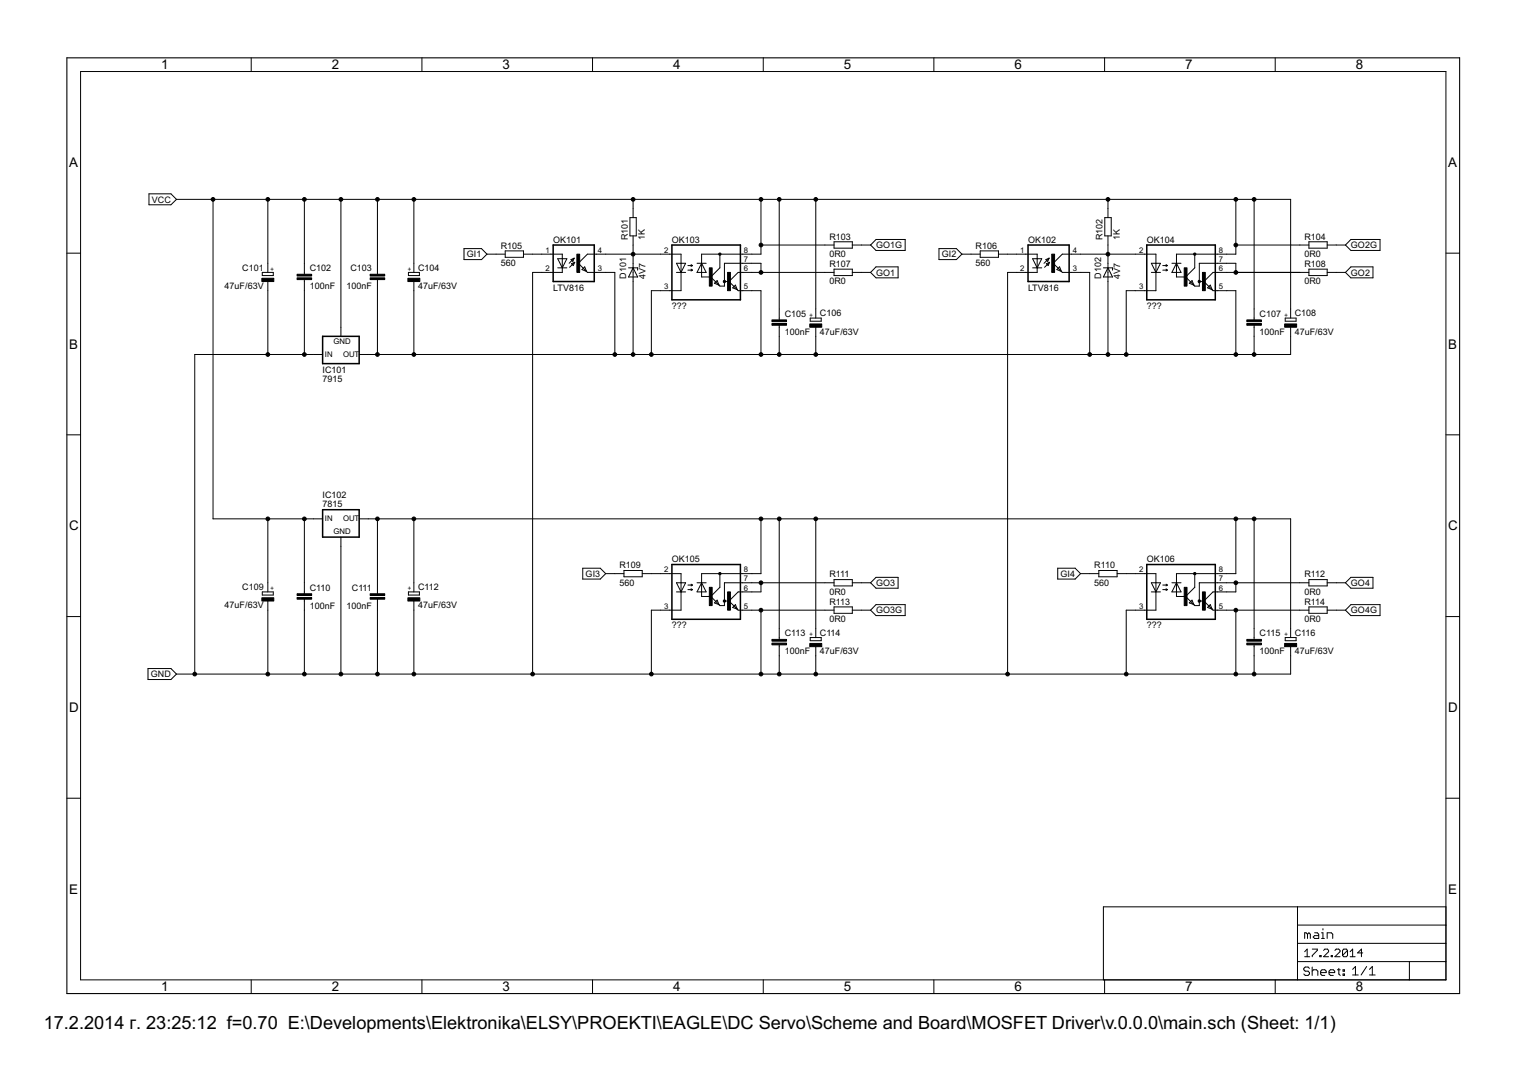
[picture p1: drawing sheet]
<svg xmlns="http://www.w3.org/2000/svg" width="297mm" height="210mm" viewBox="0 0 297 210" stroke-linecap="round" stroke-linejoin="round" font-family="sans-serif">
<g fill="#000" stroke="#000" stroke-width=".19">
<path d="M15.7 13.9v176.9zM48.9 11.3v2.6zM82.1 11.3v2.6zM115.3 11.3v2.6zM148.6 11.3v2.6zM181.8 11.3v2.6zM215 11.3v2.6zM248.2 11.3v2.6zM15.7 13.9h265.8zM29 37.7v2.2zM29 39.9h4.3zM29 37.7h4.3z"/>
<path d="M33.3 39.9l1.1-1.1zM33.3 37.7l1.1 1.1zM34.4 38.8h7.1zM41.5 38.8h10.6zM52.1 38.8h7.1zM59.2 38.8h7.2zM66.4 38.8h7.1zM66.4 38.8v24.9zM73.5 38.8h7.1zM80.6 38.8h42.6zM123.2 38.8h24.9zM148.1 38.8h3.6z"/>
<path d="M151.7 38.8h7.1zM158.8 38.8h56.9zM215.7 38.8h24.9zM240.6 38.8h3.5zM244.1 38.8h7.1zM13 49.3h2.7zM51.1 53v.7zM52.1 54.8v1.8zM52.1 51.3v1.7zM52.1 38.8v12.5zM52.1 56.6v12.4zM51.1 53.7h2.1z"/>
<path d="M53.2 53v.7zM51.1 53h2.1zM59.2 51.3v1.7zM59.2 54.8v1.8zM59.2 53v.4zM59.2 54.5v.3zM59.2 38.8v12.5zM73.5 51.3v1.7zM73.5 54.8v1.8zM73.5 53v.4zM73.5 54.5v.3zM73.5 38.8v12.5z"/>
<path d="M79.5 53.7h2.1zM79.5 53v.7zM79.5 53h2.1zM80.6 54.8v1.8zM80.6 51.3v1.7zM80.6 38.8v12.5zM81.6 53v.7zM90.3 48.4v2.1zM90.3 50.5h3.4zM90.3 48.4h3.4zM94.8 49.5l-1.1 1zM93.7 48.4l1.1 1.1z"/>
<path d="M94.8 49.5h1.8zM96.6 49.5h1.7zM98.3 50.1h3.6zM98.3 48.9v1.2zM98.3 48.9h3.6zM101.9 48.9v1.2zM101.9 49.5h1.8zM103.7 53v78.3zM105.5 49.5h1.7zM105.5 53h1.7zM103.7 53h1.8zM103.7 49.5h1.8z"/>
<path d="M108.6 50.4l.9 1.8zM108.6 52.2h.9zM109.5 50.4v1.8zM108.6 50.4h.9zM109.5 49.5v.9zM109.5 52.2v.8zM107.2 49.5h2.3zM107.2 53h2.3zM110.3 50.4l-.8 1.8zM109.5 52.2h.8zM109.5 50.4h.8zM111.8 50.3l-1 1z"/>
<path d="M110.9 52l1-.9zM111.1 50.5l.4 .4zM111.2 51.4l.4 .3zM111.8 50.3l-.3 .6zM111.9 51.1l-.3 .6zM111.1 50.5l.7-.2zM111.2 51.4l.7-.3zM112.6 51.3l1.6 1.6zM113.3 52.5l.5-.5zM113.8 52l.4 .9zM114.2 52.9l.1 .1zM113.3 52.5l.9 .4z"/>
<path d="M114.3 49.5l-1.7 1.8zM114.3 53h1.8zM114.3 49.5h1.8zM116.1 53h1.8zM116.1 49.5h1.8zM117.9 53h1.8zM117.9 49.5h5.3zM119.7 53v16zM122.3 52.2h.9zM122.3 53.9h1.8zM122.6 42.4v3.5zM123.2 40.6v1.8z"/>
<path d="M123.2 45.9v1.8zM123.2 53v1.8zM123.2 51.3v1.7zM123.2 52.2l-.9 1.7zM123.2 52.2h.9zM123.2 38.8v1.8zM123.2 54.8v14.2zM123.2 49.5v1.8zM123.2 47.7v1.8zM123.2 49.5h5.4zM123.8 42.4v3.5zM122.6 42.4h1.2z"/>
<path d="M122.6 45.9h1.2zM123.2 52.2l.9 1.7zM124.1 52.2v.4zM126.8 56.6v12.4zM128.6 49.5h1.7zM128.6 56.6h1.7zM126.8 56.6h1.8zM130.3 49.5h2.3zM130.3 56.6h2.3zM131.7 51.3l.9 1.7zM131.7 53h.9zM132.6 51.3v1.7z"/>
<path d="M131.7 51.3h.9zM132.6 49.5v1.8zM132.6 53v3.6zM133.5 51.3l-.9 1.7zM132.6 53h.9zM132.6 51.3h.9zM133.9 51.7h.9zM133.9 52.6h.9zM134.5 51.5l.3 .2zM134.5 51.9l.3-.2zM134.5 52.4l.3 .2zM134.5 52.8l.3-.2z"/>
<path d="M136.6 51.3l-.9 1.7zM135.7 51.3h.9zM135.7 53h.9zM136.6 51.3l.9 1.7zM136.6 51.3h.9zM136.6 53v.9zM136.6 53h.9zM136.6 51.3v1.7zM136.6 49.5v1.8zM136.6 53.9h1.7zM138.3 53.9l1.7 1.6zM139.6 54.6l-.5 .6z"/>
<path d="M139.6 54.6l.4 .9zM140 55.5l.1 .2zM139.1 55.2l.9 .3zM140.1 49.5v2.7zM136.6 49.5h3.5zM140.1 49.5h4.5zM140.1 52.2l-1.8 1.7zM140.1 55.7h.9zM141 54.8h.9zM141 51.3v3.5zM141 54.8v.9zM141 51.3h3.6z"/>
<path d="M141.9 54.8l1.6 1.6zM142.6 56l.6-.5zM143.2 55.5l.3 .9zM143.5 56.4l.2 .2zM142.6 56l.9 .4zM143.7 53l-1.8 1.8zM143.7 56.6h.9zM143.7 53h.9zM144.6 51.3h1.7zM144.6 49.5h1.7zM144.6 56.6h1.7zM144.6 53h1.7z"/>
<path d="M146.3 49.5h1.8zM146.3 56.6h1.8zM146.3 53h1.8zM148.1 47.7v1.8zM148.1 38.8v8.9zM148.1 56.6v12.4zM148.1 51.3v1.7zM146.3 51.3h1.8zM160.6 53h1.7zM160.6 47.7h1.7zM148.1 47.7h12.5zM148.1 53h12.5z"/>
<path d="M162.3 53.7h3.6zM162.3 52.4v1.3zM162.3 48.3h3.6zM162.3 47.1v1.2zM162.3 52.4h3.6zM165.9 52.4v1.3zM162.3 47.1h3.6zM165.9 47.1v1.2zM165.9 53h1.8zM165.9 47.7h1.8zM170.5 52l-1 1zM169.5 53l1 1.1z"/>
<path d="M170.5 46.6l-1 1.1zM169.5 47.7l1 1.1zM167.7 53h1.8zM167.7 47.7h1.8zM170.5 52h4.3zM170.5 54.1h4.3zM170.5 46.6h5.7zM170.5 48.8h5.7zM174.8 52v2.1zM176.2 46.6v2.2zM182.8 48.4v2.1zM182.8 50.5h3.4z"/>
<path d="M182.8 48.4h3.4zM186.2 50.5l1-1zM186.2 48.4l1 1.1zM187.2 49.5h1.8zM189 49.5h1.8zM190.8 50.1h3.6zM190.8 48.9v1.2zM190.8 48.9h3.6zM194.4 48.9v1.2zM194.4 49.5h1.7zM196.1 53v78.3zM196.1 49.5h1.8z"/>
<path d="M197.9 49.5h1.8zM197.9 53h1.8zM196.1 53h1.8zM201 50.4l.9 1.8zM201 52.2h.9zM201.9 50.4v1.8zM201 50.4h.9zM201.9 49.5v.9zM201.9 52.2v.8zM199.7 49.5h2.2zM199.7 53h2.2zM202.8 50.4l-.9 1.8z"/>
<path d="M201.9 52.2h.9zM201.9 50.4h.9zM204.2 50.3l-1 1zM203.3 52l1-.9zM203.6 50.5l.3 .4zM203.7 51.4l.3 .3zM204.2 50.3l-.3 .6zM204.3 51.1l-.3 .6zM203.6 50.5l.6-.2zM203.7 51.4l.6-.3zM205 51.3l1.6 1.6zM205.7 52.5l.5-.5z"/>
<path d="M206.2 52l.4 .9zM206.6 52.9l.2 .1zM205.7 52.5l.9 .4zM206.8 49.5l-1.8 1.8zM206.8 53h1.8zM206.8 49.5h1.8zM208.6 53h1.7zM208.6 49.5h1.7zM210.3 53h1.8zM210.3 49.5h5.4zM212.1 53v16zM214.8 52.2h.9z"/>
<path d="M214.8 53.9h1.8zM215.1 42.4v3.5zM215.7 53v1.8zM215.7 51.3v1.7zM215.7 52.2l-.9 1.7zM215.7 52.2h.9zM215.7 40.6v1.8zM215.7 45.9v1.8zM215.7 38.8v1.8zM215.7 54.8v14.2zM215.7 49.5v1.8zM215.7 47.7v1.8z"/>
<path d="M216.3 42.4v3.5zM215.1 42.4h1.2zM215.1 45.9h1.2zM215.7 52.2l.9 1.7zM216.6 52.2v.4zM219.2 56.6v12.4zM221 49.5h1.8zM221 56.6h1.8zM219.2 56.6h1.8zM215.7 49.5h5.3zM222.8 49.5h2.2zM222.8 56.6h2.2z"/>
<path d="M224.1 51.3l.9 1.7zM224.1 53h.9zM225 51.3v1.7zM224.1 51.3h.9zM225 49.5v1.8zM225 53v3.6zM225.9 51.3l-.9 1.7zM225 53h.9zM225 51.3h.9zM226.3 51.7h.9zM226.3 52.6h.9zM227 51.5l.2 .2z"/>
<path d="M227 51.9l.2-.2zM227 52.4l.2 .2zM227 52.8l.2-.2zM229 51.3l-.9 1.7zM228.1 51.3h.9zM228.1 53h.9zM229 51.3l.9 1.7zM229 51.3h.9zM229 53v.9zM229 53h.9zM229 51.3v1.7zM229 49.5v1.8z"/>
<path d="M229 53.9h1.8zM230.8 53.9l1.6 1.6zM231.5 55.2l.5-.6zM232 54.6l.4 .9zM232.4 55.5l.2 .2zM231.5 55.2l.9 .3zM232.6 49.5v2.7zM229 49.5h3.6zM232.6 49.5h4.4zM230.8 53.9l1.8-1.7zM232.6 55.7h.8zM233.4 54.8h.9z"/>
<path d="M233.4 51.3v3.5zM233.4 54.8v.9zM233.4 51.3h3.6zM234.3 54.8l1.6 1.6zM235.1 56l.5-.5zM235.6 55.5l.3 .9zM235.9 56.4l.2 .2zM235.1 56l.8 .4zM236.1 53l-1.8 1.8zM236.1 56.6h.9zM236.1 53h.9zM237 51.3h1.8z"/>
<path d="M237 49.5h1.8zM237 56.6h1.8zM237 53h1.8zM238.8 49.5h1.8zM238.8 56.6h1.8zM238.8 53h14.2zM240.6 47.7v1.8zM240.6 38.8v8.9zM240.6 56.6v12.4zM240.6 51.3v1.7zM238.8 51.3h1.8zM253 53h1.8z"/>
<path d="M253 47.7h1.8zM240.6 47.7h12.4zM240.6 53h12.4zM254.8 53.7h3.5zM254.8 52.4v1.3zM254.8 48.3h3.5zM254.8 47.1v1.2zM254.8 52.4h3.5zM258.3 52.4v1.3zM254.8 47.1h3.5zM258.3 47.1v1.2zM258.3 53h1.8z"/>
<path d="M258.3 47.7h1.8zM263 52l-1.1 1zM261.9 53l1.1 1.1zM263 46.6l-1.1 1.1zM261.9 47.7l1.1 1.1zM260.1 53h1.8zM260.1 47.7h1.8zM263 52h4.3zM263 54.1h4.3zM263 46.6h5.6zM263 48.8h5.6zM267.3 52v2.1z"/>
<path d="M268.6 46.6v2.2zM281.5 49.3h2.6zM37.9 69v62.3zM37.9 69h14.2zM59.2 56.6v12.4zM52.1 69h7.1zM61 69h1.8zM59.2 69h1.8zM66.4 63.7v1.8zM69.9 69h1.8zM71.7 69h1.8zM73.5 56.6v12.4z"/>
<path d="M73.5 69h7.1zM80.6 56.6v12.4zM80.6 69h39.1zM119.7 69h3.5zM123.2 69h3.6zM126.8 69h21.3zM148.1 69h3.6zM151.7 60.2v1.7zM151.7 63.7v1.8zM151.7 61.9v.4zM151.7 63.4v.3zM151.7 38.8v21.4z"/>
<path d="M151.7 69h7.1zM151.7 65.5v3.5zM157.7 62.5h2.2zM157.7 61.9v.6zM157.7 61.9h2.2zM158.8 63.7v1.8zM158.8 60.2v1.7zM158.8 38.8v21.4zM158.8 69h53.3zM158.8 65.5v3.5zM159.9 61.9v.6zM212.1 69h3.6z"/>
<path d="M215.7 69h3.5zM219.2 69h21.4zM240.6 69h3.5zM244.1 60.2v1.7zM244.1 63.7v1.8zM244.1 61.9v.4zM244.1 63.4v.3zM244.1 38.8v21.4zM244.1 69h7.1zM244.1 65.5v3.5zM250.2 62.5h2.1zM250.2 61.9v.6z"/>
<path d="M250.2 61.9h2.1zM251.2 63.7v1.8zM251.2 60.2v1.7zM251.2 38.8v21.4zM251.2 65.5v3.5zM252.3 61.9v.6zM13 84.7h2.7zM281.5 84.7h2.6zM41.5 38.8v62.2zM51.1 115.3v.6zM52.1 117v1.8zM52.1 113.5v1.8z"/>
<path d="M41.5 101h10.6zM52.1 101v12.5zM52.1 118.8v12.5zM51.1 115.9h2.1zM53.2 115.3v.6zM51.1 115.3h2.1zM59.2 113.5v1.8zM59.2 117v1.8zM59.2 115.3v.3zM59.2 116.7v.3zM59.2 101v12.5zM52.1 101h7.1z"/>
<path d="M59.2 118.8v12.5zM61 101h1.8zM59.2 101h1.8zM66.4 104.6v1.8zM66.4 106.4v24.9zM69.9 101h1.8zM71.7 101h1.8zM73.5 113.5v1.8zM73.5 117v1.8zM73.5 115.3v.3zM73.5 116.7v.3zM73.5 101v12.5z"/>
<path d="M73.5 101h7.1zM73.5 118.8v12.5zM79.5 115.9h2.1zM79.5 115.3v.6zM79.5 115.3h2.1zM80.6 117v1.8zM80.6 113.5v1.8zM80.6 101v12.5zM80.6 101h67.5zM80.6 118.8v12.5zM81.6 115.3v.6zM113.4 110.6v2.2z"/>
<path d="M113.4 112.8h3.4zM113.4 110.6h3.4zM117.9 111.7l-1.1 1.1zM116.8 110.6l1.1 1.1zM117.9 111.7h1.8zM119.7 111.7h1.8zM121.5 112.3h3.5zM121.5 111.1v1.2zM121.5 111.1h3.5zM125 111.1v1.2zM125 111.7h1.8zM126.8 118.8v12.5z"/>
<path d="M126.8 111.7h1.8zM128.6 111.7h1.7zM128.6 118.8h1.7zM126.8 118.8h1.8zM130.3 111.7h2.3zM130.3 118.8h2.3zM131.7 113.5l.9 1.8zM131.7 115.3h.9zM132.6 113.5v1.8zM131.7 113.5h.9zM132.6 111.7v1.8zM132.6 115.3v3.5z"/>
<path d="M133.5 113.5l-.9 1.8zM132.6 115.3h.9zM132.6 113.5h.9zM133.9 113.9h.9zM133.9 114.8h.9zM134.5 113.7l.3 .2zM134.5 114.1l.3-.2zM134.5 114.6l.3 .2zM134.5 115l.3-.2zM136.6 113.5l-.9 1.8zM135.7 113.5h.9zM135.7 115.3h.9z"/>
<path d="M136.6 113.5l.9 1.8zM136.6 113.5h.9zM136.6 115.3v.8zM136.6 115.3h.9zM136.6 113.5v1.8zM136.6 111.7v1.8zM136.6 116.1h1.7zM138.3 116.1l1.7 1.6zM139.1 117.4l.5-.5zM139.6 116.9l.4 .8zM140 117.7l.1 .2zM139.1 117.4l.9 .3z"/>
<path d="M140.1 111.7v2.7zM136.6 111.7h3.5zM140.1 111.7h4.5zM140.1 114.4l-1.8 1.7zM140.1 117.9h.9zM141 117h.9zM141 113.5v3.5zM141 117v.9zM141 113.5h3.6zM141.9 117l1.6 1.6zM143.2 117.7l-.6 .6zM143.2 117.7l.3 .9z"/>
<path d="M143.5 118.6l.2 .2zM142.6 118.3l.9 .3zM143.7 115.3l-1.8 1.7zM143.7 118.8h.9zM143.7 115.3h.9zM144.6 113.5h1.7zM144.6 111.7h1.7zM144.6 118.8h1.7zM144.6 115.3h1.7zM146.3 111.7h1.8zM146.3 118.8h1.8zM146.3 115.3h1.8z"/>
<path d="M148.1 101h3.6zM148.1 101v10.7zM148.1 118.8v12.5zM148.1 113.5v1.8zM146.3 113.5h1.8zM151.7 101h7.1zM158.8 101h81.8zM160.6 113.5h1.7zM160.6 118.8h1.7zM148.1 118.8h12.5zM148.1 113.5h12.5zM162.3 114.1h3.6z"/>
<path d="M162.3 112.9v1.2zM162.3 119.4h3.6zM162.3 118.2v1.2zM162.3 112.9h3.6zM165.9 112.9v1.2zM162.3 118.2h3.6zM165.9 118.2v1.2zM165.9 113.5h1.8zM165.9 118.8h1.8zM169.5 113.5l1-1.1zM169.5 113.5l1 1zM170.5 117.7l-1 1.1z"/>
<path d="M169.5 118.8l1 1.1zM167.7 113.5h1.8zM167.7 118.8h1.8zM170.5 112.4h4.3zM170.5 114.5h4.3zM170.5 117.7h5.7zM170.5 119.9h5.7zM174.8 112.4v2.1zM176.2 117.7v2.2zM205.9 110.6v2.2zM205.9 112.8h3.4zM205.9 110.6h3.4z"/>
<path d="M210.3 111.7l-1 1.1zM209.3 110.6l1 1.1zM210.3 111.7h1.8zM212.1 111.7h1.8zM213.9 112.3h3.5zM213.9 111.1v1.2zM213.9 111.1h3.5zM217.4 111.1v1.2zM217.4 111.7h1.8zM219.2 118.8v12.5zM219.2 111.7h1.8zM221 111.7h1.8z"/>
<path d="M221 118.8h1.8zM219.2 118.8h1.8zM222.8 111.7h2.2zM222.8 118.8h2.2zM224.1 113.5l.9 1.8zM224.1 115.3h.9zM225 113.5v1.8zM224.1 113.5h.9zM225 111.7v1.8zM225 115.3v3.5zM225.9 113.5l-.9 1.8zM225 115.3h.9z"/>
<path d="M225 113.5h.9zM226.3 113.9h.9zM226.3 114.8h.9zM227 113.7l.2 .2zM227 114.1l.2-.2zM227 114.6l.2 .2zM227 115l.2-.2zM229 113.5l-.9 1.8zM228.1 113.5h.9zM228.1 115.3h.9zM229 113.5l.9 1.8zM229 113.5h.9z"/>
<path d="M229 115.3v.8zM229 115.3h.9zM229 113.5v1.8zM229 111.7v1.8zM229 116.1h1.8zM230.8 116.1l1.6 1.6zM231.5 117.4l.5-.5zM232 116.9l.4 .8zM232.4 117.7l.2 .2zM231.5 117.4l.9 .3zM232.6 111.7v2.7zM229 111.7h3.6z"/>
<path d="M232.6 111.7h4.4zM232.6 114.4l-1.8 1.7zM232.6 117.9h.8zM233.4 117h.9zM233.4 113.5v3.5zM233.4 117v.9zM233.4 113.5h3.6zM234.3 117l1.6 1.6zM235.6 117.7l-.5 .6zM235.6 117.7l.3 .9zM235.9 118.6l.2 .2zM235.1 118.3l.8 .3z"/>
<path d="M236.1 115.3l-1.8 1.7zM236.1 118.8h.9zM236.1 115.3h.9zM237 113.5h1.8zM237 111.7h1.8zM237 118.8h1.8zM237 115.3h1.8zM238.8 111.7h1.8zM238.8 118.8h1.8zM238.8 115.3h1.8zM240.6 101h3.5zM240.6 101v10.7z"/>
<path d="M240.6 118.8v12.5zM240.6 113.5v1.8zM238.8 113.5h1.8zM244.1 101h7.1zM253 113.5h1.8zM253 118.8h1.8zM240.6 118.8h12.4zM240.6 113.5h12.4zM254.8 114.1h3.5zM254.8 112.9v1.2zM254.8 119.4h3.5zM254.8 118.2v1.2z"/>
<path d="M254.8 112.9h3.5zM258.3 112.9v1.2zM254.8 118.2h3.5zM258.3 118.2v1.2zM258.3 113.5h1.8zM258.3 118.8h1.8zM261.9 113.5l1.1-1.1zM261.9 113.5l1.1 1zM263 117.7l-1.1 1.1zM261.9 118.8l1.1 1.1zM260.1 113.5h1.8zM260.1 118.8h1.8z"/>
<path d="M263 112.4h4.3zM263 114.5h4.3zM263 117.7h5.6zM263 119.9h5.6zM267.3 112.4v2.1zM268.6 117.7v2.2zM13 120.1h2.7zM28.8 130.2v2.1zM28.8 132.3h4.5zM28.8 130.2h4.5zM33.3 132.3l1.1-1zM33.3 130.2l1.1 1.1z"/>
<path d="M34.4 131.3h3.5zM37.9 131.3h14.2zM52.1 131.3h7.1zM59.2 131.3h7.2zM66.4 131.3h7.1zM73.5 131.3h7.1zM80.6 131.3h23.1zM103.7 131.3h23.1zM126.8 131.3h21.3zM148.1 131.3h3.6zM151.7 122.4v1.7zM151.7 125.9v1.8z"/>
<path d="M151.7 124.1v.4zM151.7 125.6v.3zM151.7 101v21.4zM151.7 131.3h7.1zM151.7 127.7v3.6zM157.7 124.8h2.2zM157.7 124.1v.7zM157.7 124.1h2.2zM158.8 125.9v1.8zM158.8 122.4v1.7zM158.8 101v21.4zM158.8 131.3h37.3z"/>
<path d="M158.8 127.7v3.6zM159.9 124.1v.7zM196.1 131.3h23.1zM219.2 131.3h21.4zM240.6 131.3h3.5zM244.1 122.4v1.7zM244.1 125.9v1.8zM244.1 124.1v.4zM244.1 125.6v.3zM244.1 101v21.4zM244.1 131.3h7.1zM244.1 127.7v3.6z"/>
<path d="M250.2 124.8h2.1zM250.2 124.1v.7zM250.2 124.1h2.1zM251.2 125.9v1.8zM251.2 122.4v1.7zM251.2 101v21.4zM251.2 127.7v3.6zM252.3 124.1v.7zM281.5 120.1h2.6zM13 155.4h2.7zM281.5 155.4h2.6zM214.8 176.6h37.8z"/>
<path d="M252.6 176.6h28.9zM15.7 190.8h265.8zM48.9 190.8v2.7zM82.1 190.8v2.7zM115.3 190.8v2.7zM148.6 190.8v2.7zM181.8 190.8v2.7zM214.8 190.8h37.8zM214.8 176.6v14.2zM215 190.8v2.7zM248.2 190.8v2.7zM252.6 190.8h21.7z"/>
<path d="M252.6 187.2v3.6zM252.6 183.7v3.5zM252.6 183.7h28.9zM252.6 180.1v3.6zM252.6 180.1h28.9zM252.6 176.6v3.5zM253.8 188.6v.2zM253.8 188.8l.3 .3zM254 181.6v1.1zM254 181.6h.2zM254.4 184.8l-.4 .5zM254 186.3h.9z"/>
<path d="M253.8 188.6l.3-.3zM254.1 189.1h.5zM253.8 189.7l.3 .2zM254.2 181.6l.3 .3zM254.4 184.8v1.5zM254.5 181.9v.8zM254.5 181.9l.3-.3zM254.1 188.3h.5zM254.6 189.1l.3 .3zM254.1 189.9h.5zM254.8 181.6l.3 .3zM254.6 188.3l.3 .3z"/>
<path d="M254.9 189.4v.3zM254.9 189.7l-.3 .2zM255.1 181.9v.8zM255.4 188.3v1.6zM255.7 188.8l-.3 .3zM255.4 184.8h1zM255.4 186.1v.2zM255.9 182.2l-.3 .3zM255.7 188.8h.5zM255.9 181.6h.5zM255.6 182.5l.3 .2zM255.9 182.2h.8z"/>
<path d="M256.2 188.8l.3 .3zM256.4 181.6l.3 .3zM256.4 184.8v.3zM256.4 185.1l-1 1zM256.5 189.1v.8zM256.7 181.9v.8zM255.9 182.7h.8zM256.9 186.1v.2zM256.9 186.1h.3zM257.1 189.1v.6zM257.1 189.1l.2-.3zM257.2 186.1v.2z"/>
<path d="M256.9 186.3h.3zM257.2 181.6h.3zM257.2 182.7h.6zM257.1 189.7l.2 .2zM257.3 188.8h.6zM257.5 181.6v1.1zM257.5 180.8v.3zM257.6 186.3l1-1zM257.3 189.9h.6zM257.9 188.8l.2 .3zM257.6 185.1l.3-.3zM258.1 189.1v.3z"/>
<path d="M257.1 189.4h1zM258.3 181.6v1.1zM258.3 181.6h.8zM257.9 184.8h.5zM257.6 186.3h1zM258.6 185.1v.2zM258.4 184.8l.2 .3zM258.7 189.1v.6zM258.7 189.1l.3-.3zM258.7 189.7l.3 .2zM259 188.8h.5zM259.1 186.1v.2z"/>
<path d="M259.1 186.1h.3zM259.1 181.6l.3 .3zM259.4 186.1v.2zM259.1 186.3h.3zM259.4 181.9v.8zM259 189.9h.5zM259.5 188.8l.3 .3zM259.8 189.1v.3zM258.7 189.4h1.1zM259.8 186.3l1-1zM260.1 184.8l-.3 .3zM260.3 188.8h.6z"/>
<path d="M260.1 184.8h.5zM260.6 188.6v1.1zM260.6 189.7l.3 .2zM259.8 186.3h1zM260.8 185.1v.2zM260.6 184.8l.2 .3zM261.3 185.1v1zM261.3 185.1l.3-.3zM262.3 185.1l-1 1zM261.4 188.8h.3zM261.4 188.8v.3zM261.4 189.7h.3z"/>
<path d="M261.4 189.7v.2zM261.6 184.8h.5zM261.3 186.1l.3 .2zM261.7 188.8v.3zM261.4 189.1h.3zM261.7 189.7v.2zM261.4 189.9h.3zM262.1 184.8l.2 .3zM261.6 186.3h.5zM262.3 185.1v1zM262.3 186.1l-.2 .2zM263.3 184.8l-.5 .5z"/>
<path d="M262.8 186.3h1zM263.3 184.8v1.5zM263.3 188.7l.5-.5zM263.3 189.8h1.1zM263.8 188.2v1.6zM264.3 185.5h1zM266 188.2l-1.1 1.6zM265 184.8v1.5zM265 184.8l-.7 .7zM266.6 188.7l.5-.5zM266.6 189.8h1.1zM267.1 188.2v1.6z"/>
<path d="M274.3 190.8h7.2zM274.3 187.2v3.6zM274.3 187.2h7.2zM252.6 187.2h21.7zM281.5 187.2v3.6zM281.5 183.7v3.5zM281.5 180.1v3.6zM281.5 176.6v3.5zM281.5 13.9v176.9z"/>
<path d="M140 49.3h.3v.3h-.3z" fill-rule="evenodd"/>
<path d="M140.8 54.7h.4v.3h-.4z" fill-rule="evenodd"/>
<path d="M232.4 49.3h.3v.3h-.3z" fill-rule="evenodd"/>
<path d="M233.3 54.7h.3v.3h-.3z" fill-rule="evenodd"/>
<circle cx="41.5" cy="38.8" r=".36"/>
<circle cx="52.1" cy="38.8" r=".36"/>
<circle cx="59.2" cy="38.8" r=".36"/>
<circle cx="66.4" cy="38.8" r=".36"/>
<circle cx="73.5" cy="38.8" r=".36"/>
<circle cx="80.6" cy="38.8" r=".36"/>
<circle cx="123.2" cy="38.8" r=".36"/>
<circle cx="148.1" cy="38.8" r=".36"/>
<circle cx="151.7" cy="38.8" r=".36"/>
<circle cx="158.8" cy="38.8" r=".36"/>
<circle cx="215.7" cy="38.8" r=".36"/>
<circle cx="240.6" cy="38.8" r=".36"/>
<circle cx="244.1" cy="38.8" r=".36"/>
<circle cx="123.2" cy="49.5" r=".36"/>
<circle cx="148.1" cy="47.7" r=".36"/>
<circle cx="148.1" cy="53" r=".36"/>
<circle cx="215.7" cy="49.5" r=".36"/>
<circle cx="240.6" cy="53" r=".36"/>
<circle cx="240.6" cy="47.7" r=".36"/>
<circle cx="52.1" cy="69" r=".36"/>
<circle cx="59.2" cy="69" r=".36"/>
<circle cx="73.5" cy="69" r=".36"/>
<circle cx="80.6" cy="69" r=".36"/>
<circle cx="119.7" cy="69" r=".36"/>
<circle cx="123.2" cy="69" r=".36"/>
<circle cx="126.8" cy="69" r=".36"/>
<circle cx="148.1" cy="69" r=".36"/>
<circle cx="151.7" cy="69" r=".36"/>
<circle cx="158.8" cy="69" r=".36"/>
<circle cx="212.1" cy="69" r=".36"/>
<circle cx="215.7" cy="69" r=".36"/>
<circle cx="219.2" cy="69" r=".36"/>
<circle cx="240.6" cy="69" r=".36"/>
<circle cx="244.1" cy="69" r=".36"/>
<circle cx="52.1" cy="101" r=".36"/>
<circle cx="59.2" cy="101" r=".36"/>
<circle cx="73.5" cy="101" r=".36"/>
<circle cx="80.6" cy="101" r=".36"/>
<circle cx="140.1" cy="111.7" r=".24"/>
<circle cx="141" cy="117" r=".24"/>
<circle cx="148.1" cy="118.8" r=".36"/>
<circle cx="148.1" cy="101" r=".36"/>
<circle cx="148.1" cy="113.5" r=".36"/>
<circle cx="151.7" cy="101" r=".36"/>
<circle cx="158.8" cy="101" r=".36"/>
<circle cx="232.6" cy="111.7" r=".24"/>
<circle cx="233.4" cy="117" r=".24"/>
<circle cx="240.6" cy="101" r=".36"/>
<circle cx="240.6" cy="113.5" r=".36"/>
<circle cx="240.6" cy="118.8" r=".36"/>
<circle cx="244.1" cy="101" r=".36"/>
<circle cx="37.9" cy="131.3" r=".36"/>
<circle cx="52.1" cy="131.3" r=".36"/>
<circle cx="59.2" cy="131.3" r=".36"/>
<circle cx="66.4" cy="131.3" r=".36"/>
<circle cx="73.5" cy="131.3" r=".36"/>
<circle cx="80.6" cy="131.3" r=".36"/>
<circle cx="103.7" cy="131.3" r=".36"/>
<circle cx="126.8" cy="131.3" r=".36"/>
<circle cx="148.1" cy="131.3" r=".36"/>
<circle cx="151.7" cy="131.3" r=".36"/>
<circle cx="158.8" cy="131.3" r=".36"/>
<circle cx="196.1" cy="131.3" r=".36"/>
<circle cx="219.2" cy="131.3" r=".36"/>
<circle cx="240.6" cy="131.3" r=".36"/>
<circle cx="244.1" cy="131.3" r=".36"/>
</g>
<path d="M13 11.3v182.2zM13 11.3h271.1zM13 193.5h271.1zM284.1 11.3v182.2z" fill="#000" stroke="#000" stroke-width=".21"/>
<g fill="#000" stroke="#000" stroke-width=".3">
<path d="M107.7 47.7h8zM107.7 54.8h8zM107.7 47.7v7.1zM115.7 47.7v7.1zM130.8 47.7v10.7zM130.8 47.7h13.3zM130.8 58.4h13.3zM144.1 47.7v10.7zM200.1 47.7h8zM200.1 54.8h8zM200.1 47.7v7.1zM208.1 47.7v7.1z"/>
<path d="M223.2 47.7v10.7zM223.2 47.7h13.4zM223.2 58.4h13.4zM236.6 47.7v10.7zM62.8 70.8h7.1zM62.8 65.5v5.3zM69.9 65.5v5.3zM62.8 65.5h7.1zM62.8 99.3v5.3zM62.8 99.3h7.1zM62.8 104.6h7.1zM69.9 99.3v5.3z"/>
<path d="M130.8 109.9v10.7zM130.8 109.9h13.3zM144.1 109.9v10.7zM223.2 109.9v10.7zM223.2 109.9h13.4zM236.6 109.9v10.7zM130.8 120.6h13.3zM223.2 120.6h13.4z"/>
</g>
<g fill="#000" stroke="#000" stroke-width=".19">
<path d="M51 54.2h2.3v.6h-2.3zM57.8 54.1h2.9v.3h-2.9zM57.8 53.4h2.9v.3h-2.9zM72.1 54.1h2.8v.3h-2.8zM72.1 53.4h2.8v.3h-2.8zM79.4 54.2h2.3v.6h-2.3zM112.3 49.5h.5v3.5h-.5zM138.1 52.2h.5v3.5h-.5zM141.6 53h.6v3.6h-.6zM204.7 49.5h.6v3.5h-.6zM230.5 52.2h.6v3.5h-.6zM234.1 53h.5v3.6h-.5z"/>
<path d="M150.3 63h2.8v.3h-2.8zM150.3 62.3h2.8v.3h-2.8zM157.6 63.1h2.4v.6h-2.4zM242.7 63h2.8v.3h-2.8zM242.7 62.3h2.8v.3h-2.8zM250.1 63.1h2.3v.6h-2.3zM51 116.4h2.3v.6h-2.3zM57.8 116.3h2.9v.4h-2.9zM57.8 115.6h2.9v.4h-2.9zM72.1 116.3h2.8v.4h-2.8zM72.1 115.6h2.8v.4h-2.8zM79.4 116.4h2.3v.6h-2.3z"/>
<path d="M138.1 114.4h.5v3.5h-.5zM141.6 115.3h.6v3.5h-.6zM230.5 114.4h.6v3.5h-.6zM234.1 115.3h.5v3.5h-.5zM150.3 125.2h2.8v.4h-2.8zM150.3 124.5h2.8v.3h-2.8zM157.6 125.3h2.4v.6h-2.4zM242.7 125.2h2.8v.4h-2.8zM242.7 124.5h2.8v.3h-2.8zM250.1 125.3h2.3v.6h-2.3z"/>
</g>
<text font-size="4" x="8.5" y="200.4">17.2.2014 г. 23:25:12 f=0.70 E:\Developments\Elektronika\ELSY\PROEKTI\EAGLE\DC Servo\Scheme and Board\MOSFET Driver\v.0.0.0\main.sch (Sheet: 1/1)</text>
<g font-size="2.9">
<text x="31.4" y="13.5">1</text>
<text x="64.6" y="13.5">2</text>
<text x="97.8" y="13.5">3</text>
<text x="131" y="13.5">4</text>
<text x="164.3" y="13.5">5</text>
<text x="197.5" y="13.5">6</text>
<text x="230.7" y="13.5">7</text>
<text x="263.9" y="13.5">8</text>
<text x="13.4" y="32.5">A</text>
<text x="281.9" y="32.5">A</text>
<text x="13.4" y="67.9">B</text>
<text x="281.9" y="67.9">B</text>
<text x="13.4" y="103.3">C</text>
<text x="281.9" y="103.3">C</text>
<text x="13.4" y="138.7">D</text>
<text x="281.9" y="138.7">D</text>
<text x="13.4" y="174">E</text>
<text x="281.9" y="174">E</text>
<text x="31.4" y="193">1</text>
<text x="64.6" y="193">2</text>
<text x="97.8" y="193">3</text>
<text x="131" y="193">4</text>
<text x="164.3" y="193">5</text>
<text x="197.5" y="193">6</text>
<text x="230.7" y="193">7</text>
<text x="263.9" y="193">8</text>
</g>
<g font-size="1.9">
<text x="29.6" y="39.4">VCC</text>
<text x="107.7" y="47.3">OK101</text>
<text x="122.2" y="46.8" transform="rotate(-90 122.2 46.8)">R101</text>
<text x="125.5" y="46.8" transform="rotate(-90 125.5 46.8)">1K</text>
<text x="130.8" y="47.3">OK103</text>
<text x="161.5" y="46.7">R103</text>
<text x="200.1" y="47.3">OK102</text>
<text x="214.6" y="46.8" transform="rotate(-90 214.6 46.8)">R102</text>
<text x="218" y="46.8" transform="rotate(-90 218 46.8)">1K</text>
<text x="223.2" y="47.3">OK104</text>
<text x="253.9" y="46.7">R104</text>
<text x="47.1" y="52.7">C101</text>
<text x="60.3" y="52.8">C102</text>
<text x="68.2" y="52.8">C103</text>
<text x="81.4" y="52.7">C104</text>
<text x="90.9" y="50.1">GI1</text>
<text x="97.5" y="51.8">560</text>
<text x="97.5" y="48.4">R105</text>
<text x="161.5" y="50">0R0</text>
<text x="161.5" y="52">R107</text>
<text x="170.5" y="53.7">GO1</text>
<text x="170.5" y="48.3">GO1G</text>
<text x="183.3" y="50.1">GI2</text>
<text x="189.9" y="51.8">560</text>
<text x="189.9" y="48.4">R106</text>
<text x="253.9" y="50">0R0</text>
<text x="253.9" y="52">R108</text>
<text x="263" y="53.7">GO2</text>
<text x="263" y="48.3">GO2G</text>
<text x="43.7" y="56.3">47uF/63V</text>
<text x="60.3" y="56.3">100nF</text>
<text x="67.4" y="56.3">100nF</text>
<text x="81.4" y="56.3">47uF/63V</text>
<text x="107.7" y="56.6">LTV816</text>
<text x="121.9" y="54.3" transform="rotate(-90 121.9 54.3)">D101</text>
<text x="125.6" y="54.3" transform="rotate(-90 125.6 54.3)">4V7</text>
<text x="161.5" y="55.3">0R0</text>
<text x="200.1" y="56.6">LTV816</text>
<text x="214.3" y="54.3" transform="rotate(-90 214.3 54.3)">D102</text>
<text x="218.1" y="54.3" transform="rotate(-90 218.1 54.3)">4V7</text>
<text x="253.9" y="55.3">0R0</text>
<text x="130.8" y="60.1">???</text>
<text x="152.7" y="65.2">100nF</text>
<text x="152.7" y="61.7">C105</text>
<text x="159.6" y="65.1">47uF/63V</text>
<text x="159.6" y="61.6">C106</text>
<text x="223.2" y="60.1">???</text>
<text x="245.2" y="65.2">100nF</text>
<text x="245.2" y="61.7">C107</text>
<text x="252" y="65.1">47uF/63V</text>
<text x="252" y="61.6">C108</text>
<text x="62.8" y="74.4">7915</text>
<text x="62.8" y="72.6">IC101</text>
<text x="62.8" y="98.8">7815</text>
<text x="62.8" y="97">IC102</text>
<text x="114" y="112.3">GI3</text>
<text x="120.6" y="110.6">R109</text>
<text x="130.8" y="109.5">OK105</text>
<text x="161.5" y="112.4">R111</text>
<text x="206.4" y="112.3">GI4</text>
<text x="213" y="110.6">R110</text>
<text x="223.2" y="109.5">OK106</text>
<text x="253.9" y="112.4">R112</text>
<text x="43.7" y="118.5">47uF/63V</text>
<text x="47.1" y="114.9">C109</text>
<text x="60.3" y="118.5">100nF</text>
<text x="60.3" y="115">C110</text>
<text x="67.4" y="118.5">100nF</text>
<text x="68.5" y="115">C111</text>
<text x="81.4" y="118.5">47uF/63V</text>
<text x="81.4" y="114.9">C112</text>
<text x="120.6" y="114">560</text>
<text x="161.5" y="115.8">0R0</text>
<text x="161.5" y="117.8">R113</text>
<text x="170.5" y="114.1">GO3</text>
<text x="170.5" y="119.4">GO3G</text>
<text x="213" y="114">560</text>
<text x="253.9" y="115.8">0R0</text>
<text x="253.9" y="117.8">R114</text>
<text x="263" y="114.1">GO4</text>
<text x="263" y="119.4">GO4G</text>
<text x="130.8" y="122.4">???</text>
<text x="152.7" y="123.9">C113</text>
<text x="159.6" y="123.8">C114</text>
<text x="161.5" y="121.1">0R0</text>
<text x="223.2" y="122.4">???</text>
<text x="245.2" y="123.9">C115</text>
<text x="252" y="123.8">C116</text>
<text x="253.9" y="121.1">0R0</text>
<text x="29.4" y="131.9">GND</text>
<text x="152.7" y="127.4">100nF</text>
<text x="159.6" y="127.4">47uF/63V</text>
<text x="245.2" y="127.4">100nF</text>
<text x="252" y="127.4">47uF/63V</text>
</g>
<g font-size="1.7">
<text x="106.2" y="49.2">1</text>
<text x="106.2" y="52.8">2</text>
<text x="116.4" y="52.8">3</text>
<text x="116.4" y="49.2">4</text>
<text x="129.3" y="49.2">2</text>
<text x="144.8" y="51">7</text>
<text x="144.8" y="49.2">8</text>
<text x="144.8" y="52.8">6</text>
<text x="198.6" y="49.2">1</text>
<text x="198.6" y="52.8">2</text>
<text x="208.8" y="52.8">3</text>
<text x="208.8" y="49.2">4</text>
<text x="221.7" y="49.2">2</text>
<text x="237.3" y="51">7</text>
<text x="237.3" y="49.2">8</text>
<text x="237.3" y="52.8">6</text>
<text x="129.3" y="56.3">3</text>
<text x="144.8" y="56.3">5</text>
<text x="221.7" y="56.3">3</text>
<text x="237.3" y="56.3">5</text>
<text x="63.2" y="69.5">IN</text>
<text x="64.9" y="67.1">GND</text>
<text x="66.8" y="69.5">OUT</text>
<text x="63.2" y="101.5">IN</text>
<text x="66.8" y="101.5">OUT</text>
<text x="64.9" y="104.1">GND</text>
<text x="129.3" y="111.4">2</text>
<text x="144.8" y="113.2">7</text>
<text x="144.8" y="111.4">8</text>
<text x="221.7" y="111.4">2</text>
<text x="237.3" y="113.2">7</text>
<text x="237.3" y="111.4">8</text>
<text x="129.3" y="118.6">3</text>
<text x="144.8" y="118.6">5</text>
<text x="144.8" y="115">6</text>
<text x="221.7" y="118.6">3</text>
<text x="237.3" y="118.6">5</text>
<text x="237.3" y="115">6</text>
</g>
<g font-size="1.4">
<text x="53.4" y="52.8" transform="rotate(-90 53.4 52.8)">+</text>
<text x="80.2" y="52.8" transform="rotate(-90 80.2 52.8)">+</text>
<text x="158.4" y="61.6" transform="rotate(-90 158.4 61.6)">+</text>
<text x="250.8" y="61.6" transform="rotate(-90 250.8 61.6)">+</text>
<text x="53.4" y="115" transform="rotate(-90 53.4 115)">+</text>
<text x="80.2" y="115" transform="rotate(-90 80.2 115)">+</text>
<text x="158.4" y="123.9" transform="rotate(-90 158.4 123.9)">+</text>
<text x="250.8" y="123.9" transform="rotate(-90 250.8 123.9)">+</text>
</g>
</svg>
